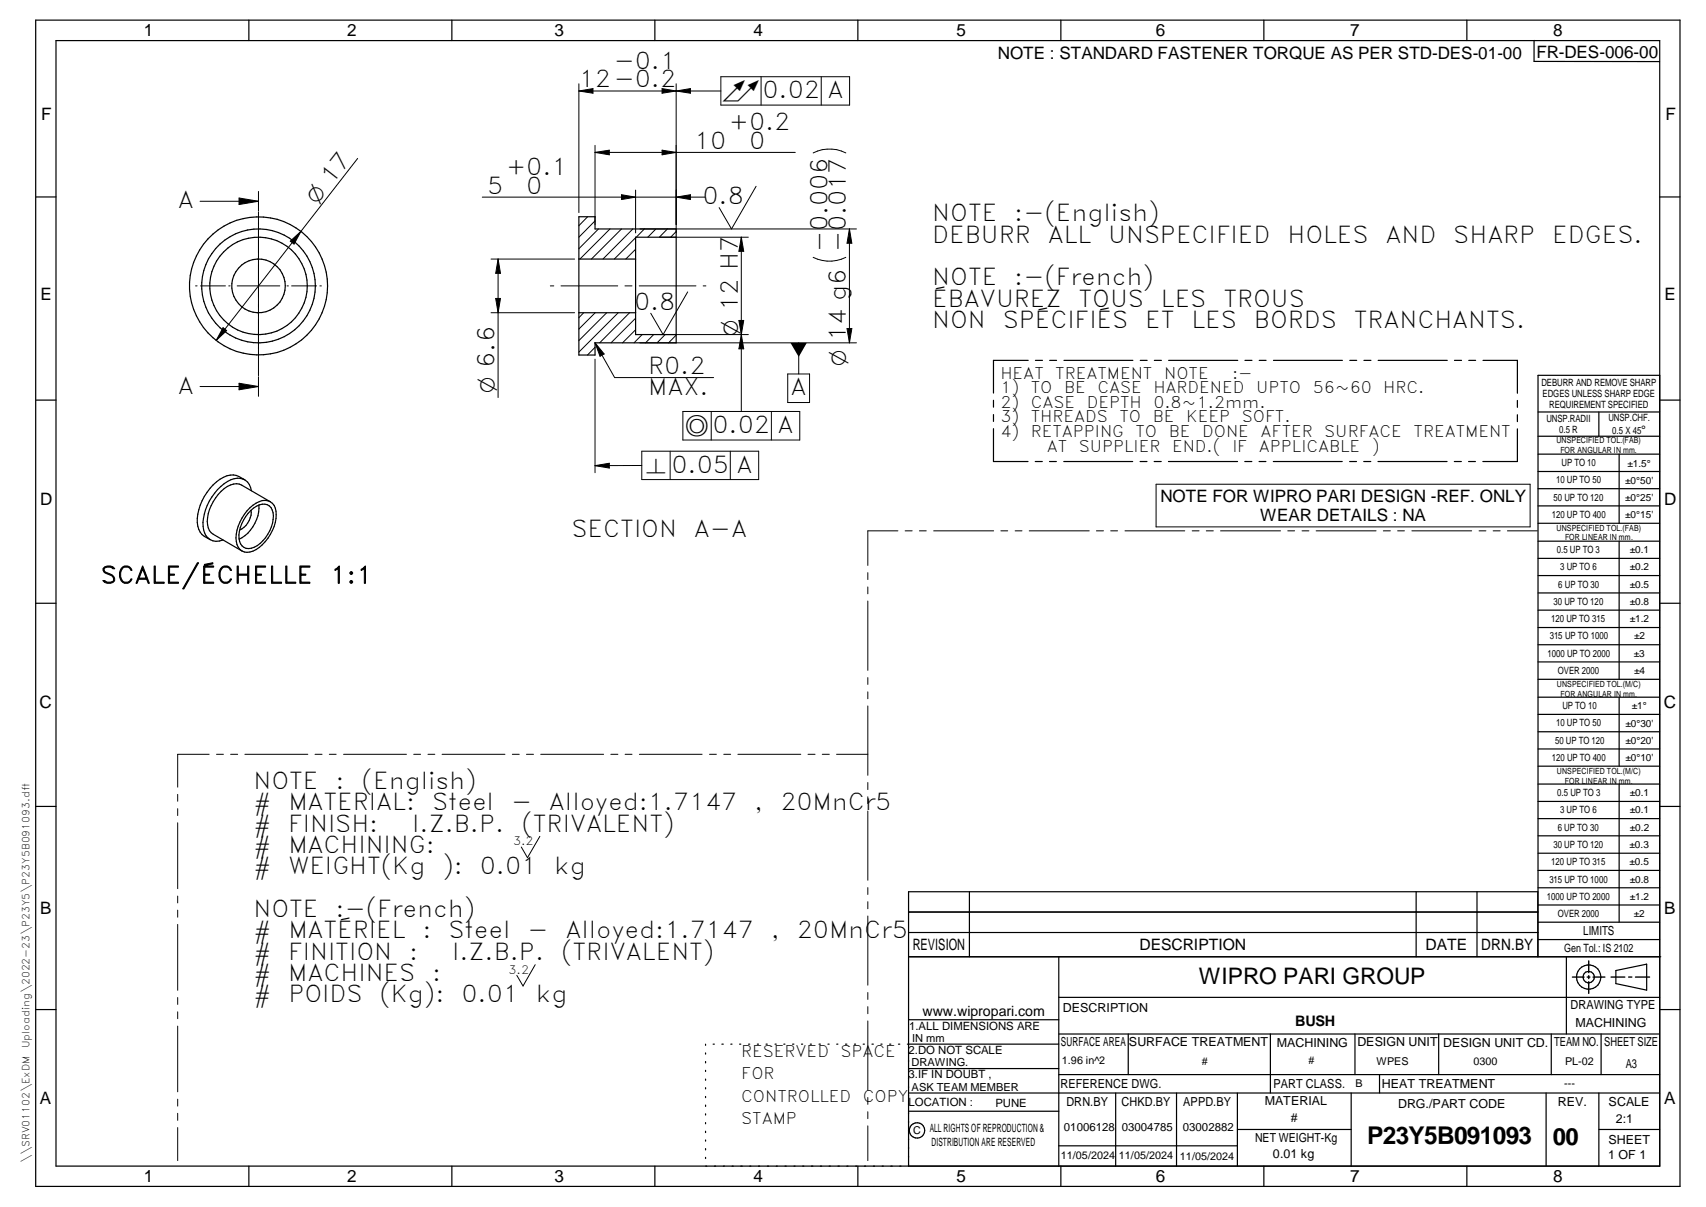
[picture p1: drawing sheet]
<svg xmlns="http://www.w3.org/2000/svg" width="420mm" height="297mm" viewBox="0 0 420 297" stroke-linecap="round" stroke-linejoin="round" font-family="sans-serif">
<g fill="none" stroke="#000" stroke-width=".3">
<path d="M8.8 5h405v287h-405zM13.8 10h395v277h-395zM61.3 5v5M111.3 5v5M161.3 5v5M211.3 5v5M261.3 5v5M311.3 5v5M361.3 5v5M377.8 9.9v5.2l30.9 .1M8.8 48.5h5M142.6 53.3h3.9v3h20v28.1h-20v3h-3.9z"/>
<path d="M166.5 58.4h-10v23.9h10M408.8 48.5h5M142.6 63.8h13.9M142.6 77h13.9M8.8 98.5h5M244.7 98.5v1.7M253.2 88.7h-8.5v8M255 88.7h1.7M258.5 88.7h1.7M262 88.7h17M280.8 88.7h1.7M284.3 88.7h1.7"/>
<path d="M287.8 88.7h17M306.6 88.7h1.7M310.1 88.7h1.7M313.6 88.7h17M332.4 88.7h1.7M335.9 88.7h1.7M339.4 88.7h17M358.2 88.7h1.7M361.7 88.7h1.7M365.2 88.7h8.5v8.1M373.7 98.6v1.6M408.8 92.4h-30v143.1"/>
<path d="M408.8 98.5h5M60.3 118.1a5 5 0 0 0-7 .5 12.7 12.7 0 0 0-4.6 10.9 4.3 4.3 0 0 0 3.1 3.3M244.7 102v1.7M244.7 105.5v8.1h8.5M255 113.6h1.7M258.5 113.6h1.7M262 113.6h17M280.8 113.6h1.7M284.3 113.6h1.7M287.8 113.6h17M306.6 113.6h1.7M310.1 113.6h1.7"/>
<path d="M313.6 113.6h17M332.4 113.6h1.7M335.9 113.6h1.7M339.4 113.6h17M358.2 113.6h1.7M361.7 113.6h1.7M373.7 105.5v8.1h-8.5M373.7 102.1v1.7M378.8 101.4h30M378.8 107.4h30M378.8 111.8h30M378.8 116h30"/>
<path d="M393.8 101.4v6M398.8 111.8v17M51.8 132.8a3.4 3.4 0 0 0 3.1 .1M61.8 125.6a3.7 3.7 0 0 1 4.5-1.1 4.1 4.1 0 0 1 .8 4.2 8.7 8.7 0 0 1-5.2 6.2 2.37 2.37 0 0 1-3-2.4 9.1 9.1 0 0 1 2.9-6.9zM61.8 125.6a4.9 4.9 0 0 1-2.8 4.8M61.9 120.8a3.4 3.4 0 0 0-5.1-2.7 12.5 12.5 0 0 0-6.6 12.3 3.4 3.4 0 0 0 1.6 2.4M63.7 124.3a9.1 9.1 0 0 1-4.8 8.4M66.6 123.5l-7.1-4.1a4.3 4.3 0 0 0-5 1.5 9.9 9.9 0 0 0-3.2 9l.3 .7 .9 .9 7.1 4.1M66.6 123.5a3.9 3.9 0 0 1 1.4 4.1 10.8 10.8 0 0 1-5.7 8 3 3 0 0 1-2.7 0M66.6 123.5a3.8 3.8 0 0 0-4.3 .8 10.7 10.7 0 0 0-4.1 8.9 3 3 0 0 0 1.4 2.4M378.8 120.3h30M378.8 124.5h30"/>
<path d="M378.8 128.8h30M378.8 133.2h30M378.8 137.4h30M398.8 133.2v34M8.8 148.5h5M378.8 141.6h30M378.8 145.9h30M378.8 150.2h30M378.8 154.4h30M378.8 158.7h30M408.8 148.5h5M378.8 162.9h30"/>
<path d="M378.8 167.2h30M378.8 171.6h30M378.8 175.8h30M398.8 171.6v17M8.8 198.5h5M378.8 180.1h30M378.8 184.3h30M378.8 188.6h30M378.8 193h30M378.8 197.2h30M398.8 193v33.9M408.8 198.5h5"/>
<path d="M238.7 219.5v16M348.8 219.5v16M363.8 219.5v16M378.8 201.5h30M378.8 205.7h30M378.8 210h30M378.8 214.2h30M378.8 218.5h30M223.8 235.5h185.2M223.8 229.5h154.9M223.8 224.5h154.9M260.8 235.5v51.5"/>
<path d="M378.7 235.5v-16h-154.9v67.5M378.8 222.7h30M378.8 226.9h30M378.8 231.2h30M385.8 235.5v19M398 238.8l7.5-1.5v6.4l-7.5-1.6zM8.8 248.5h5M173.8 257v.3M173.8 259.1v.3M175.6 257h.3M177.8 257h.3M180 257h.3"/>
<path d="M182.1 257h.3M184.4 257h.2M186.5 257h.3M188.7 257h.3M190.9 257h.3M193 257h.3M195.2 257h.3M197.4 257h.3M199.5 257h.3M201.7 257h.3M203.9 257h.3M206.1 257h.3"/>
<path d="M208.2 257h.4M210.4 257h.3M212.6 257h.3M214.7 257h.4M216.9 257h.3M219.1 257h.3M221.3 257h.3M223.8 251h37M260.8 257h-37.3M260.8 245.4h148M260.8 254.5h148M277.9 254.5v10"/>
<path d="M312.9 254.5v14.5M333.7 254.5v10M354.3 254.5v10M382 254.5v10M394.3 254.5v10M408.8 248.5h5M173.8 261.2v.4M173.8 263.4v.3M173.8 265.6v.3M173.8 267.7v.3M173.8 269.8v.3M173.8 271.9v.4"/>
<path d="M173.8 274.1v.3M173.8 276.3v.3M173.8 278.4v.3M223.8 263h37M223.8 273.5h37M260.8 264.5h148M274.8 269v18M289.8 269v18M304.7 278h28.1M304.7 269v18M332.8 269v18M339.8 264.5v4.5"/>
<path d="M380.8 269v18M393.8 269v18M393.8 278h15M408.8 269h-185M61.3 287v5M111.3 287v5M161.3 287v5M173.8 280.5v.3M173.8 282.7v.3M173.8 284.8v.3M211.3 287v5M260.8 282h43.9"/>
<path d="M261.3 287v5M311.3 287v5M361.3 287v5"/>
<circle cx="63.7" cy="70.4" r="6.6"/>
<circle cx="63.7" cy="70.4" r="12"/>
<circle cx="63.7" cy="70.4" r="17"/>
<circle cx="63.7" cy="70.4" r="14"/>
<circle cx="391.3" cy="240.5" r="2.99"/>
<circle cx="391.3" cy="240.5" r="1.4"/>
<circle cx="225.9" cy="278.2" r="1.89"/>
</g>
<g fill="none" stroke="#000" stroke-width=".25">
<path d="M177.5 18.9h31.7v7h-31.7zM187.4 18.9v7M202.3 18.9v7M88.1 39l-34.9 44.8M142.6 20.6v31.7M142.6 22.4l3.4-.6v1.1zM142.6 22.4h34.9M146.5 35.8v19.5M146.5 37.5h49.4M146.5 37.5l3.6-.5v1.1zM163.1 37l3.4 .5-3.4 .6zM163.1 21.8l3.4 .6-3.4 .5z"/>
<path d="M166.5 20.6v36.7M166.5 22.4l3.5-.6v1.1zM200.3 37.6a9 9 0 0 1 8 0M49.3 49.5h14.4M58.9 48.7l4.8 .8-4.8 .8zM63.7 47.1v4.8M63.7 52.2v40.3M71.5 59.4l2.6-2.5-1.7 3.2zM118.8 48.5h54.8M144.7 53.3l-2.1 2.2M146.5 54.4l-3.9 4M147.4 56.3l-4.8 4.9"/>
<path d="M150.2 56.3l-7.4 7.5M153.1 47.9l3.4 .6-3.4 .6zM153.1 56.3l-7.4 7.5M155.9 56.3l-7.4 7.5M156.5 46.8v10.5M156.5 58.5l-5.2 5.3M157.6 56.3h53.3M158.7 56.3l-2 2.1M161.5 56.3l-2 2.1M162.6 58.4h21.7M164.4 56.3l-2 2.1M166.5 48.5l3.5-.6v1.2z"/>
<path d="M166.5 57l-1.3 1.4M182.6 58.4l.6 3.4h-1.2zM182.6 58.4v42.9M186.2 45.8l-6 10.5-3.1-5.2M209.2 56.3l.6 3.6h-1.2zM209.2 56.3v28.1M48.2 70.4h.3M49.4 70.4h6.1M56.3 70.4h.4M58.4 70.4h10.5M70.7 70.4h.3M71.8 70.4h6.2"/>
<path d="M78.8 70.4h.4M120.9 77h20.6M120.9 63.8h20.6M122.1 73.4h1.2l-.6 3.6zM122.7 63.8v34M122.7 63.8l.6 3.5h-1.2zM135.5 70.4h.9M138.2 70.4h13.9M143.8 77l-1.2 1.2M146.6 77l-4 4M149.4 77l-6.8 6.8M152.3 77l-9.7 9.7"/>
<path d="M153.9 70.4h1.7M155.1 77l-7.4 7.4M156.5 78.3l-6 6.1M156.5 61.3l-2.4 2.5M157.4 70.4h14M169.4 71.8l-6.1 10.5-3-5.2M173.2 70.4h.7M182 78.9h1.2l-.6 3.4zM208.3 63.3a9 9 0 0 1-8 0M49.3 95.1h14.4M54.9 80.6l.9 .8-2.6 2.4zM58.9 94.3l4.8 .8-4.8 .8z"/>
<path d="M63.7 92.7v4.8M146.5 84.4l4.9 8.5h24.4M146.5 84.4l2.3 2.7-1 .6zM146.5 88.4v27.9M146.5 85.5l-1.8 1.9M156.5 81.2l-3.2 3.2M157.6 84.4h53.3M158.1 82.3l-1.9 2.1M161 82.3l-2 2.1M162.6 82.3h21.7M163.8 82.3l-2 2.1M166.5 82.5l-1.8 1.9"/>
<path d="M182.6 82.3l.6 3.6h-1.2zM194 92h5.4v7.1h-5.4zM196.7 84.4v7.6M208.6 80.9h1.2l-.6 3.5zM146.5 114.6l3.6-.6v1.2zM158.1 114.6h-11.6M158.1 111h28.7v7h-28.7zM165 111v7M168.2 101.3h28.8v7h-28.8zM175.2 101.3v7M179.9 111v7M190 101.3v7"/>
<path d="M284.7 119.2h92.1v10.5h-92.1zM221.1 130.6h-7.4v8.5M222.9 130.6h1.8M226.4 130.6h1.7M229.9 130.6h14.8M246.5 130.6h1.7M250 130.6h1.7M253.5 130.6h14.8M270 130.6h1.8M273.5 130.6h1.7M277.1 130.6h14.7M293.6 130.6h1.7"/>
<path d="M297.1 130.6h1.7M300.6 130.6h14.8M317.2 130.6h1.6M320.7 130.6h1.7M324.1 130.6h14.8M340.7 130.6h1.7M344.2 130.6h1.7M347.7 130.6h14.7M364.3 130.6h1.7M367.7 130.6h1.8M371.3 130.6h7.3M213.7 140.9v1.7"/>
<path d="M213.7 144.4v1.7M213.7 147.9v17.1M213.7 166.8v1.6M213.7 170.3v1.7M213.7 173.7v17.1M43.8 195.5v1.7M43.8 199v1.7M51.5 185.6h-7.7v8.1M53.3 185.6h1.7M56.8 185.6h1.7M60.3 185.6h15.5M77.6 185.6h1.7"/>
<path d="M81.1 185.6h1.7M84.6 185.6h15.5M101.9 185.6h1.7M105.4 185.6h1.7M108.9 185.6h15.5M126.2 185.6h1.7M129.7 185.6h1.7M133.2 185.6h15.5M150.4 185.6h1.8M154 185.6h1.6M157.5 185.6h15.4M174.7 185.6h1.7"/>
<path d="M178.3 185.6h1.6M181.7 185.6h15.5M199 185.6h1.7M202.5 185.6h1.7M206 185.6h7.7M213.7 192.6v1.7M213.7 196.1v1.7M213.7 199.6v17M43.8 202.5v16.2M133 205.8l-3.1 5.3-1.5-2.7M213.7 218.4v1.7M43.8 220.5v1.7"/>
<path d="M43.8 224v1.7M43.8 227.5v16.2M131.8 237.4l-3 5.3-1.5-2.7M213.7 221.9v1.7M213.7 225.4v17M43.8 245.5v1.7M43.8 249v1.7M43.8 252.5v16.2M213.7 244.3v1.7M213.7 247.7v1.8M213.7 251.2v17.1M43.8 270.5v1.7"/>
<path d="M43.8 274v1.7M43.8 277.5v8.1M213.7 270.1v1.7M213.7 273.6v1.7M213.7 277.1v8.5"/>
</g>
<path d="M391.3 236.5v2.9M387.3 240.5h2.8M390.9 240.5h.7M391.3 240.1v.7M391.3 241.6v2.9M392.3 240.5h3M396.8 240.5h3.4M401.1 240.5h.8M402.8 240.5h3.5" fill="none" stroke="#000" stroke-width=".34"/>
<g fill="#000">
<path d="M142.6 22.4l3.4-.6v1.1zM146.5 37.5l3.6-.5v1.1zM163.1 37l3.4 .5-3.4 .6zM163.1 21.8l3.4 .6-3.4 .5zM166.5 22.4l3.5-.6v1.1zM58.9 48.7l4.8 .8-4.8 .8zM153.1 47.9l3.4 .6-3.4 .6zM166.5 48.5l3.5-.6v1.2zM209.2 56.3l.6 3.6h-1.2zM71.5 59.4l2.6-2.5-1.7 3.2zM122.1 73.4h1.2l-.6 3.6zM122.7 63.8l.6 3.5h-1.2z"/>
<path d="M182.6 58.4l.6 3.4h-1.2zM182 78.9h1.2l-.6 3.4zM54.9 80.6l.9 .8-2.6 2.4zM58.9 94.3l4.8 .8-4.8 .8zM146.5 84.4l2.3 2.7-1 .6zM182.6 82.3l.6 3.6h-1.2zM194.7 84.4h4l-2 3.4zM208.6 80.9h1.2l-.6 3.5zM146.5 114.6l3.6-.6v1.2z"/>
</g>
<text font-size="6" x="336.8" y="281.6">P23Y5B091093</text>
<text font-size="5.9" x="382.5" y="281.9">00</text>
<g font-size="5.7">
<text x="151.2" y="16.9">-0.1</text>
<text x="142.6" y="21.5">12-0.2</text>
<text x="187.8" y="24.1">0.02 A</text>
<text x="179.5" y="32.1">+0.2</text>
<text x="170.9" y="36.7">10</text>
<text x="184.5" y="36.7">0</text>
<text x="120" y="47.6">5</text>
<text x="124.7" y="43.1">+0.1</text>
<text x="129.6" y="47.6">0</text>
<text x="43.8" y="51.3">A</text>
<text x="173" y="50.2">0.8</text>
<text x="229.6" y="54.5">NOTE</text>
<text x="229.6" y="59.7">DEBURR</text>
<text x="249.8" y="54.5">:-(English)</text>
<text x="258" y="59.7">ALL</text>
<text x="272.9" y="59.7">UNSPECIFIED</text>
<text x="317.1" y="59.7">HOLES</text>
<text x="341.2" y="59.7">AND</text>
<text x="357.9" y="59.7">SHARP</text>
<text x="382.3" y="59.7">EDGES.</text>
<text x="203.8" y="62.1" transform="rotate(-90 203.8 62.1)">-0.006</text>
<text x="208.3" y="62.1" transform="rotate(-90 208.3 62.1)">-0.017</text>
<text x="229.6" y="70.2">NOTE</text>
<text x="249.8" y="70.2">:-(French)</text>
<text x="156.2" y="76.2">0.8</text>
<text x="229.6" y="75.5">ÉBAVUREZ</text>
<text x="265.6" y="75.5">TOUS</text>
<text x="285.9" y="75.5">LES</text>
<text x="301.3" y="75.5">TROUS</text>
<text x="229.6" y="80.7">NON</text>
<text x="247" y="80.7">SPÉCIFIÉS</text>
<text x="282" y="80.7">ET</text>
<text x="293.4" y="80.7">LES</text>
<text x="308.8" y="80.7">BORDS</text>
<text x="333.4" y="80.7">TRANCHANTS.</text>
<text x="208.3" y="84" transform="rotate(-90 208.3 84)">14 g6</text>
<text x="159.6" y="92">R0.2</text>
<text x="43.8" y="96.9">A</text>
<text x="159.6" y="97.3">MAX.</text>
<text x="194.7" y="97.3">A</text>
<text x="175.5" y="106.5">0.02 A</text>
<text x="165.4" y="116.3">0.05 A</text>
<text x="140.8" y="132.1">SECTION</text>
<text x="170.9" y="132.1">A-A</text>
<text x="24.8" y="143.6">SCALE/ÉCHELLE</text>
<text x="81.3" y="143.6">1:1</text>
<text x="62.4" y="194.1">NOTE</text>
<text x="82.6" y="194.1">:</text>
<text x="89" y="194.1">(English)</text>
<text x="62.4" y="199.4">#</text>
<text x="71" y="199.4">MATERIAL:</text>
<text x="106.4" y="199.4">Steel</text>
<text x="125.9" y="199.4">-</text>
<text x="135.2" y="199.4">Alloyed:1.7147</text>
<text x="185.8" y="199.4">,</text>
<text x="192.2" y="199.4">20MnCr5</text>
<text x="62.4" y="204.6">#</text>
<text x="62.4" y="209.9">#</text>
<text x="71" y="204.6">FINISH:</text>
<text x="71" y="209.9">MACHINING:</text>
<text x="101.5" y="204.6">I.Z.B.P.</text>
<text x="128.4" y="204.6">(TRIVALENT)</text>
<text x="62.4" y="215.1">#</text>
<text x="71" y="215.1">WEIGHT(Kg</text>
<text x="108.9" y="215.1">):</text>
<text x="118.2" y="215.1">0.01</text>
<text x="136.5" y="215.1">kg</text>
<text x="62.4" y="225.6">NOTE</text>
<text x="82.6" y="225.6">:-(French)</text>
<text x="62.4" y="230.9">#</text>
<text x="71" y="230.9">MATÉRIEL</text>
<text x="104.1" y="230.9">:</text>
<text x="110.5" y="230.9">Steel</text>
<text x="129.9" y="230.9">-</text>
<text x="139.3" y="230.9">Alloyed:1.7147</text>
<text x="189.8" y="230.9">,</text>
<text x="196.3" y="230.9">20MnCr5</text>
<text x="62.4" y="236.1">#</text>
<text x="71" y="236.1">FINITION</text>
<text x="100.7" y="236.1">:</text>
<text x="111.3" y="236.1">I.Z.B.P.</text>
<text x="138.2" y="236.1">(TRIVALENT)</text>
<text x="62.4" y="241.4">#</text>
<text x="71" y="241.4">MACHINES</text>
<text x="106.4" y="241.4">:</text>
<text x="62.4" y="246.6">#</text>
<text x="71" y="246.6">POIDS</text>
<text x="93.5" y="246.6">(Kg):</text>
<text x="113.7" y="246.6">0.01</text>
<text x="132" y="246.6">kg</text>
</g>
<text font-size="5.6" x="295.3" y="242.2">WIPRO PARI GROUP</text>
<g font-size="5.4">
<text x="177.9" y="24.1">_</text>
<text x="78.1" y="50.5" transform="rotate(-52 78.1 50.5)">O 17</text>
<text x="181.7" y="82.6" transform="rotate(-90 181.7 82.6)">O 12 H7</text>
<text x="208.3" y="90.1" transform="rotate(-90 208.3 90.1)">O</text>
<text x="121.8" y="96.6" transform="rotate(-90 121.8 96.6)">O 6.6</text>
<text x="168.8" y="106.5">a</text>
<text x="159.1" y="116.3">n</text>
</g>
<g font-size="4.2">
<text x="35.4" y="9">1</text>
<text x="85.5" y="8.9">2</text>
<text x="136.6" y="9">3</text>
<text x="185.6" y="9">4</text>
<text x="235.6" y="9">5</text>
<text x="284.6" y="8.8">6</text>
<text x="332.6" y="9">7</text>
<text x="382.6" y="9">8</text>
<text x="245.7" y="14.6">NOTE : STANDARD FASTENER TORQUE AS PER STD-DES-01-00</text>
<text x="378.4" y="14.4">FR-DES-006-00</text>
<text x="10.1" y="29.6">F</text>
<text x="410.2" y="29.6">F</text>
<text x="9.9" y="73.9">E</text>
<text x="409.9" y="73.9">E</text>
<text x="9.9" y="124.2">D</text>
<text x="285.8" y="123.7">NOTE FOR WIPRO PARI DESIGN -REF. ONLY</text>
<text x="409.9" y="124.2">D</text>
<text x="310.4" y="128.1">WEAR DETAILS : NA</text>
<text x="9.7" y="174.3">C</text>
<text x="409.7" y="174.3">C</text>
<text x="9.9" y="225">B</text>
<text x="409.8" y="225">B</text>
<text x="9.8" y="271.7">A</text>
<text x="409.8" y="271.7">A</text>
<text x="35.4" y="291">1</text>
<text x="85.5" y="290.9">2</text>
<text x="136.6" y="291">3</text>
<text x="185.6" y="291">4</text>
<text x="235.6" y="291">5</text>
<text x="284.6" y="290.8">6</text>
<text x="332.6" y="291">7</text>
<text x="382.6" y="291">8</text>
</g>
<g font-size="3.9">
<text x="246.4" y="93.2">HEAT</text>
<text x="259.9" y="93.2">TREATMENT</text>
<text x="286.7" y="93.2">NOTE</text>
<text x="303.4" y="93.2">:-</text>
<text x="246.4" y="96.8">1)</text>
<text x="246.4" y="100.4">2)</text>
<text x="253.9" y="96.8">TO</text>
<text x="253.9" y="100.4">CASE</text>
<text x="262.1" y="96.8">BE</text>
<text x="267.7" y="100.4">DEPTH</text>
<text x="270.3" y="96.8">CASE</text>
<text x="284.1" y="96.8">HARDENED</text>
<text x="284.1" y="100.4">0.8~1.2mm.</text>
<text x="309.4" y="96.8">UPTO</text>
<text x="323.3" y="96.8">56~60</text>
<text x="340.7" y="96.8">HRC.</text>
<text x="246.4" y="104">3)</text>
<text x="246.4" y="107.6">4)</text>
<text x="253.9" y="104">THREADS</text>
<text x="253.9" y="107.6">RETAPPING</text>
<text x="275.7" y="104">TO</text>
<text x="279.6" y="107.6">TO</text>
<text x="283.9" y="104">BE</text>
<text x="287.9" y="107.6">BE</text>
<text x="292.1" y="104">KEEP</text>
<text x="296.1" y="107.6">DONE</text>
<text x="305.8" y="104">SOFT.</text>
<text x="310.5" y="107.6">AFTER</text>
<text x="326.2" y="107.6">SURFACE</text>
<text x="348.1" y="107.6">TREATMENT</text>
<text x="257.8" y="111.2">AT</text>
<text x="265.7" y="111.2">SUPPLIER</text>
<text x="288.7" y="111.2">END.(</text>
<text x="303.5" y="111.2">IF</text>
<text x="310.1" y="111.2">APPLICABLE</text>
<text x="337.9" y="111.2">)</text>
<text x="224.8" y="233.8">REVISION</text>
<text x="280.7" y="233.8">DESCRIPTION</text>
<text x="351.1" y="233.8">DATE</text>
<text x="364.8" y="233.8">DRN.BY</text>
<text x="182.6" y="260">RESERVED</text>
<text x="207" y="260">SPACE</text>
<text x="182.6" y="265.6">FOR</text>
<text x="182.6" y="271.2">CONTROLLED</text>
<text x="212.5" y="271.2">COPY</text>
<text x="182.6" y="276.7">STAMP</text>
</g>
<text font-size="3.6" x="319" y="252.6">BUSH</text>
<text font-size="3.5" x="227.2" y="250">www.wipropari.com</text>
<g font-size="3.1">
<text x="389.9" y="230.2">LIMITS</text>
<text x="261.8" y="249">DESCRIPTION</text>
<text x="386.8" y="248.4">DRAWING TYPE</text>
<text x="261.3" y="257.5">SURFACE AREA</text>
<text x="278" y="257.5">SURFACE TREATMENT</text>
<text x="314.5" y="257.6">MACHINING</text>
<text x="334.3" y="257.5">DESIGN UNIT</text>
<text x="355.4" y="257.6">DESIGN UNIT CD.</text>
<text x="382.8" y="257.3">TEAM NO.</text>
<text x="388" y="252.8">MACHINING</text>
<text x="395.1" y="257.4">SHEET SIZE</text>
<text x="400.4" y="262.8">A3</text>
<text x="261.2" y="267.8">REFERENCE DWG.</text>
<text x="313.6" y="267.7">PART CLASS.</text>
<text x="340.3" y="267.7">HEAT TREATMENT</text>
<text x="262.6" y="272.2">DRN.BY</text>
<text x="276.2" y="272.1">CHKD.BY</text>
<text x="291.4" y="272.2">APPD.BY</text>
<text x="311.5" y="272">MATERIAL</text>
<text x="344.3" y="272.6">DRG./PART CODE</text>
<text x="383.7" y="272.2">REV.</text>
<text x="396.2" y="272.3">SCALE</text>
<text x="309.1" y="280.9">NET WEIGHT-Kg</text>
<text x="317.9" y="276.1">#</text>
<text x="396.1" y="281.4">SHEET</text>
<text x="397.9" y="276.4">2:1</text>
<text x="313.5" y="285.1">0.01 kg</text>
<text x="396.1" y="285.3">1 OF 1</text>
</g>
<text font-size="3" x="404.2" y="106.8">°</text>
<g font-size="2.8">
<text x="126.4" y="208">3.2</text>
<text x="125.3" y="239.6">3.2</text>
<text x="385.2" y="234.4">Gen Tol.: IS 2102</text>
<text x="223.9" y="253.4">1.ALL DIMENSIONS ARE</text>
<text x="223.8" y="259.3">2.DO NOT SCALE</text>
<text x="223.8" y="265.4">3.IF IN DOUBT ,</text>
<text x="223.8" y="272.2">LOCATION :</text>
<text x="245.1" y="272.4">PUNE</text>
<text x="229" y="278.7">ALL RIGHTS OF REPRODUCTION &amp;</text>
<text x="262" y="278.3">01006128</text>
<text x="276.3" y="278.2">03004785</text>
<text x="291.3" y="278.3">03002882</text>
<text x="229.4" y="282.1">DISTRIBUTION ARE RESERVED</text>
</g>
<g font-size="2.7">
<text x="224.7" y="256.4">IN mm</text>
<text x="224.5" y="262.4">DRAWING.</text>
<text x="261.5" y="261.9">1.96 in^2</text>
<text x="296" y="262">#</text>
<text x="322.2" y="261.7">#</text>
<text x="339" y="262">WPES</text>
<text x="362.9" y="262.1">0300</text>
<text x="385.4" y="262.1">PL-02</text>
<text x="224.5" y="268.4">ASK TEAM MEMBER</text>
<text x="333.9" y="267.5">B</text>
<text x="385.3" y="267.6">---</text>
<text x="224.9" y="279.2">C</text>
<text x="261.3" y="285.2">11/05/2024</text>
<text x="275.6" y="285.2">11/05/2024</text>
<text x="290.6" y="285.4">11/05/2024</text>
</g>
<g font-size="2.5">
<text x="379.6" y="95">DEBURR AND REMOVE SHARP</text>
<text x="379.9" y="97.7">EDGES UNLESS SHARP EDGE</text>
<text x="381.5" y="100.5">REQUIREMENT SPECIFIED</text>
<text x="380.9" y="103.8">UNSP.RADII</text>
<text x="384" y="106.6">0.5 R</text>
<text x="396.1" y="103.6">UNSP.CHF.</text>
<text x="397.1" y="106.8">0.5 X 45</text>
<text x="383.2" y="119">10 UP TO 50</text>
<text x="384.6" y="114.7">UP TO 10</text>
<text x="400.3" y="119">±0°50'</text>
<text x="400.8" y="114.8">±1.5°</text>
<text x="382.6" y="123.2">50 UP TO 120</text>
<text x="400.3" y="123.2">±0°25'</text>
<text x="382.2" y="127.4">120 UP TO 400</text>
<text x="400.3" y="127.4">±0°15'</text>
<text x="383.4" y="136.1">0.5 UP TO 3</text>
<text x="401.4" y="136.1">±0.1</text>
<text x="384.2" y="140.4">3 UP TO 6</text>
<text x="401.4" y="140.3">±0.2</text>
<text x="382.6" y="148.8">30 UP TO 120</text>
<text x="383.8" y="144.6">6 UP TO 30</text>
<text x="401.4" y="148.9">±0.8</text>
<text x="401.4" y="144.7">±0.5</text>
<text x="382" y="153.1">120 UP TO 315</text>
<text x="401.4" y="153.1">±1.2</text>
<text x="381.2" y="161.6">1000 UP TO 2000</text>
<text x="381.7" y="157.4">315 UP TO 1000</text>
<text x="402.4" y="161.6">±3</text>
<text x="402.5" y="157.4">±2</text>
<text x="383.7" y="165.9">OVER 2000</text>
<text x="402.5" y="165.9">±4</text>
<text x="383.2" y="178.8">10 UP TO 50</text>
<text x="384.8" y="174.5">UP TO 10</text>
<text x="400.3" y="178.8">±0°30'</text>
<text x="401.9" y="174.6">±1°</text>
<text x="383" y="183">50 UP TO 120</text>
<text x="400.3" y="183.1">±0°20'</text>
<text x="382.2" y="187.3">120 UP TO 400</text>
<text x="400.3" y="187.3">±0°10'</text>
<text x="383.5" y="195.9">0.5 UP TO 3</text>
<text x="401.4" y="196">±0.1</text>
<text x="384.2" y="200.1">3 UP TO 6</text>
<text x="401.4" y="200.2">±0.1</text>
<text x="382.6" y="208.7">30 UP TO 120</text>
<text x="383.7" y="204.4">6 UP TO 30</text>
<text x="401.4" y="208.7">±0.3</text>
<text x="401.4" y="204.4">±0.2</text>
<text x="382" y="213">120 UP TO 315</text>
<text x="401.4" y="212.9">±0.5</text>
<text x="381" y="221.4">1000 UP TO 2000</text>
<text x="381.6" y="217.2">315 UP TO 1000</text>
<text x="401.4" y="221.4">±1.2</text>
<text x="401.4" y="217.2">±0.8</text>
<text x="383.7" y="225.7">OVER 2000</text>
<text x="402.4" y="225.7">±2</text>
</g>
<g font-size="2.4">
<text x="7.2" y="258" transform="rotate(-90 7.2 258)">Uploading\2022-23\P23Y5\P23Y5B091093.dft</text>
<text x="7.2" y="286.3" transform="rotate(-90 7.2 286.3)">\\SRV01102\ExDM</text>
</g>
<g font-size="2.1">
<text x="383.3" y="109.1">UNSPECIFIED TOL.(FAB)</text>
<text x="384.3" y="111.4">FOR ANGULAR IN mm.</text>
<text x="383.4" y="130.6">UNSPECIFIED TOL.(FAB)</text>
<text x="385.4" y="133">FOR LINEAR IN mm.</text>
<text x="383.4" y="169">UNSPECIFIED TOL.(M/C)</text>
<text x="384.3" y="171.4">FOR ANGULAR IN mm.</text>
<text x="383.4" y="190.5">UNSPECIFIED TOL.(M/C)</text>
<text x="385.4" y="192.8">FOR LINEAR IN mm.</text>
</g>
</svg>
